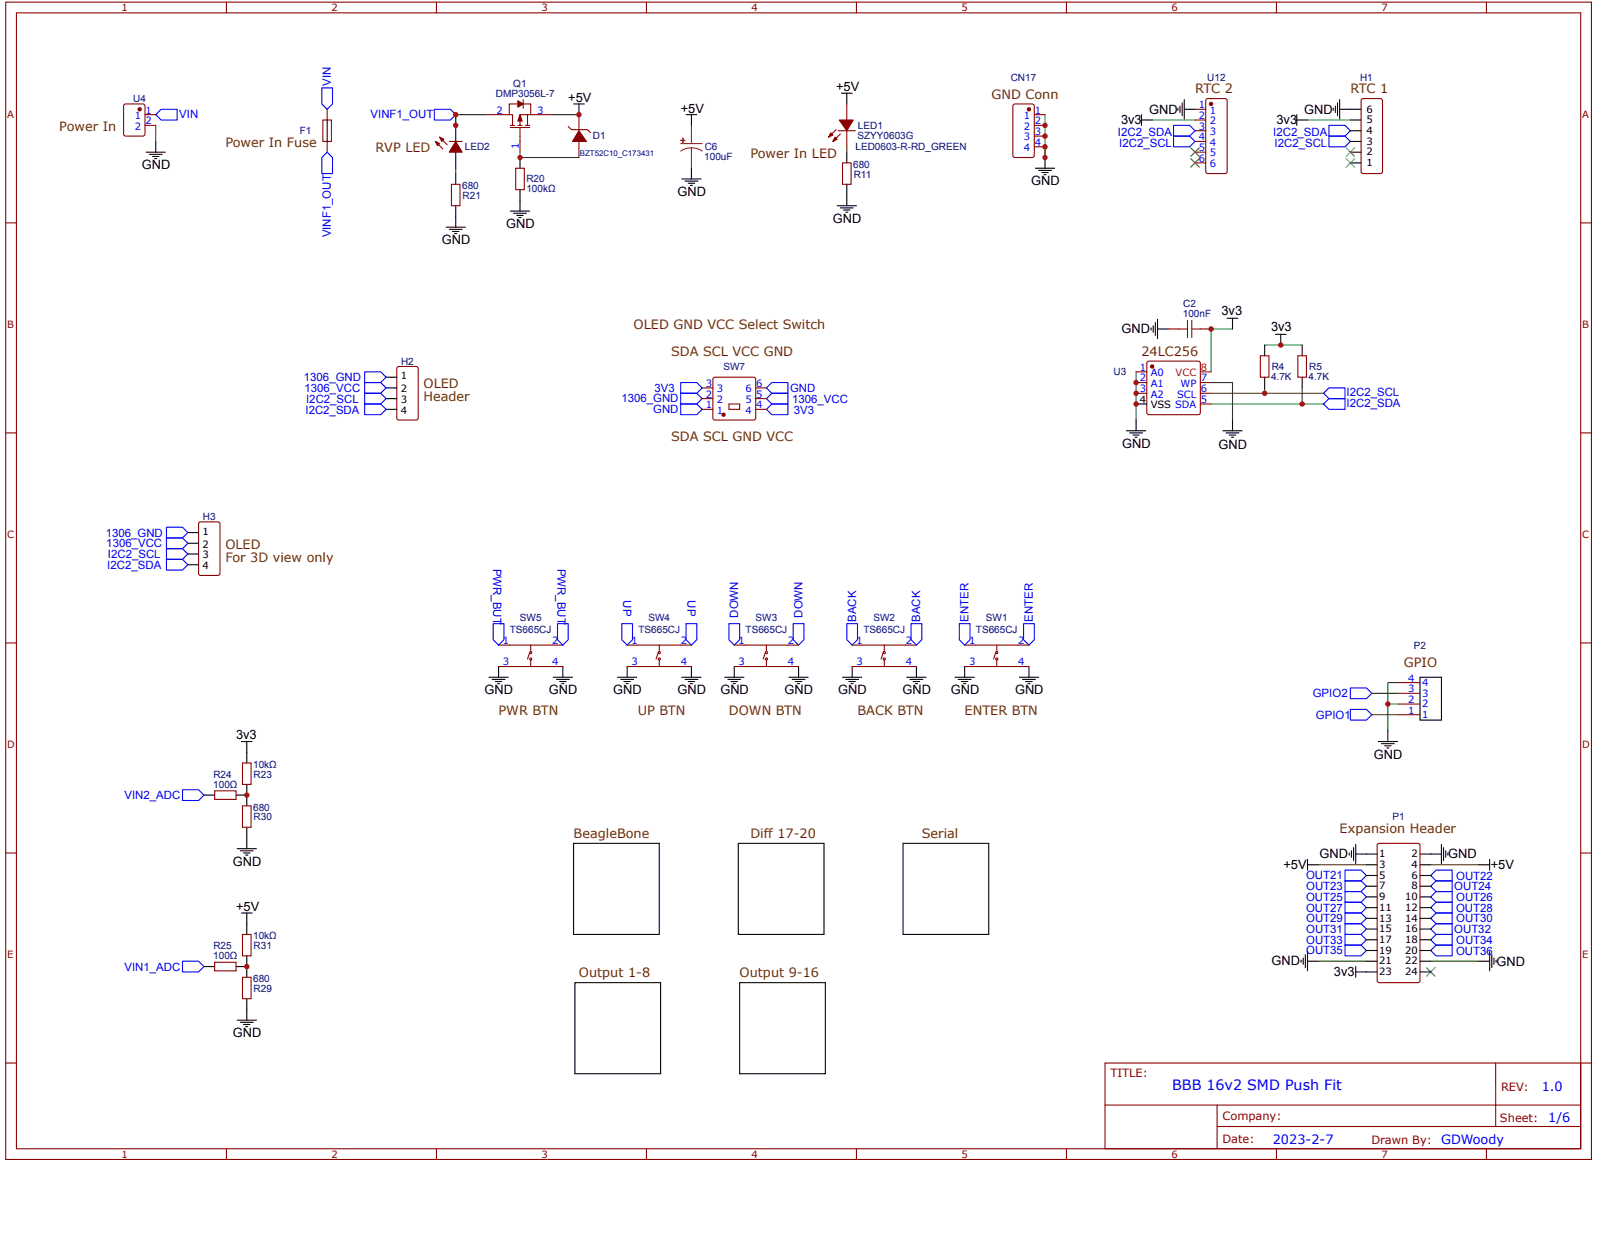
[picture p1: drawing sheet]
<svg xmlns="http://www.w3.org/2000/svg" width="279mm" height="216mm" viewBox="0 0 279 216" stroke-linecap="round" stroke-linejoin="round" font-family="sans-serif">
<g fill="none" stroke="#080" stroke-width=".19">
<path d="M27.2 21.9v2.8M90.9 26.6v.9h10.3M182.7 20v7.5M201.4 21h7.5M228.6 21h7.5M215.5 57.5h-3.8v7.5M198.6 65v8.4M211.7 66.9h3.8v6.5M211.7 70.6h19.7M211.7 68.8h19.7M221.1 67.8v1M221.1 60.3h6.6"/>
<path d="M227.7 67.8v2.8M244.5 119.3h-1.8v8.5M239.8 125h4.7M239.8 121.2h4.7M242.7 123.1h1.8M230.5 151.2h8.4M250.2 151.2h8.4M230.5 168h8.4M250.2 168h8.4"/>
</g>
<g fill="none" stroke="#000" stroke-width=".19">
<path d="M147.1 16.3h1.9M148.1 16.3v1.9M205.9 18.9v.4M206.3 18.5v1.2M206.7 18v2.2M207.1 19.1h1.8M207.1 17.4v3.4M233.1 18.9v.4M233.5 18.5v1.2M233.9 18v2.2M234.2 19.1h3.8M234.2 17.4v3.4"/>
<path d="M25.5 26.6h3.4M26.1 27h2.3M26.7 27.4h1.1M27 27.7h.4M27.2 24.7v1.9M79.7 30.3v1.9M79.7 36v1.8M90.9 27.5v1.9M90.9 33.2v1.8M146.4 36h3.3M146.9 36.3h2.3M147.5 36.7h1.1"/>
<path d="M147.9 37.1h.3M148.1 26.6v1.9M148.1 32.2v3.8M181 29.4h3.4M181.6 29.8h2.2M182.2 30.2h1.1M182.5 30.5h.4M182.7 27.5v1.9M199.6 21h1.8M199.6 20v1.9M226.7 21h1.9M226.7 20v1.9"/>
<path d="M236.1 21h1.9M236.1 28.5h1.9M236.1 26.6h1.9M236.1 24.7h1.9M236.1 22.9h1.9M201.3 57.3v.4M201.6 56.9v1.2M202 56.4v2.2M202.4 57.5h1.9M202.4 55.8v3.4M214.6 55.6h1.8M215.5 55.6v1.9"/>
<path d="M223 58.4h1.9M223.9 58.4v1.9M67.5 65.9h1.9M67.5 67.8h1.9M67.5 69.7h1.9M67.5 71.6h1.9M196.9 75.3h3.4M197.5 75.7h2.3M198.1 76.1h1.1M198.4 76.4h.4M198.6 73.4v1.9M213.8 75.3h3.4"/>
<path d="M214.4 75.7h2.2M214.9 76.1h1.2M215.3 76.4h.4M215.5 73.4v1.9M221.1 60.3v1.9M221.1 65.9v1.9M227.7 60.3v1.9M227.7 65.9v1.9M32.8 93.1h1.9M32.8 95h1.9M32.8 96.9h1.9M32.8 98.7h1.9"/>
<path d="M248.3 118.4h3.7v7.5h-3.7zM35.7 139h1.8M41.3 139h1.8M42.2 129.6h1.9M43.1 129.6v3.8M43.1 137.1v3.8M241 129.6h3.3M241.5 130h2.3M242.1 130.4h1.1M242.5 130.8h.3M242.7 127.8v1.8M41.5 148.4h3.3"/>
<path d="M42 148.7h2.3M42.2 159.6h1.9M42.6 149.1h1.1M43 149.5h.3M43.1 144.6v3.8M43.1 159.6v3.8M100.3 147.4h15v16h-15zM129.1 147.4h15v16h-15zM157.9 147.4h15v16h-15zM228.6 151.2h1.9M228.6 150.2v1.9M235.9 149.1v.4"/>
<path d="M236.3 148.7v1.2M236.7 148.2v2.2M237 149.3h3.8M237 147.6v3.4M238.9 151.2h1.9M238.9 153.1h1.9M238.9 154.9h1.9M238.9 156.8h1.9M238.9 158.7h1.9M248.3 149.3h3.7M248.3 151.2h1.9M248.3 153.1h1.9"/>
<path d="M248.3 154.9h1.9M248.3 156.8h1.9M248.3 158.7h1.9M252 147.6v3.4M252.4 148.2v2.2M252.8 148.7v1.2M253.1 149.1v.4M258.6 151.2h1.9M260.5 150.2v1.9M35.7 169h1.8M41.3 169h1.8M41.5 178.3h3.3"/>
<path d="M42 178.7h2.3M42.6 179.1h1.1M43 179.5h.3M43.1 167.1v3.7M43.1 174.6v3.7M100.5 171.8h15v15.9h-15zM129.3 171.8h15v15.9h-15zM227.5 167.9v.3M227.9 167.5v1.1M228.2 166.9v2.3M228.6 166.4v3.3M228.6 168h1.9"/>
<path d="M237 169v1.8M237 169.9h3.8M238.9 168h1.9M238.9 160.5h1.9M238.9 162.4h1.9M238.9 164.3h1.9M238.9 166.2h1.9M248.3 168h1.9M248.3 169.9h1.9M248.3 160.5h1.9M248.3 162.4h1.9M248.3 164.3h1.9"/>
<path d="M248.3 166.2h1.9M258.6 168h1.9M260.5 166.4v3.3M260.8 166.9v2.3M261.2 167.5v1.1M261.6 167.9v.3"/>
</g>
<g fill="none" stroke="#00f" stroke-width=".19">
<path d="M56.3 15.4h1.8v2.8l-.9 .9-.9-.9zM27.2 20l1-.9h2.8v1.9h-2.8zM205.2 21.9h2.8l.9 1-.9 .9h-2.8zM205.2 23.8h2.8l.9 .9-.9 1h-2.8zM232.4 21.9h2.8l.9 1-.9 .9h-2.8zM232.4 23.8h2.8l.9 .9-.9 1h-2.8zM63.8 65h2.8l.9 .9-.9 1h-2.8zM63.8 66.9h2.8l.9 .9-.9 1h-2.8zM63.8 68.8h2.8l.9 .9-.9 .9h-2.8zM63.8 70.6h2.8l.9 1-.9 .9h-2.8zM231.4 70.6l1-.9h2.8v1.9h-2.8zM231.4 68.8l1-1h2.8v1.9h-2.8z"/>
<path d="M29.1 92.2h2.8l.9 .9-.9 .9h-2.8zM29.1 94h2.8l.9 1-.9 .9h-2.8zM29.1 95.9h2.8l.9 1-.9 .9h-2.8zM29.1 97.8h2.8l.9 .9-.9 1h-2.8zM31.9 138.1h2.8l1 .9-1 .9h-2.8zM236.1 120.3h2.8l.9 .9-.9 .9h-2.8zM236.1 124h2.8l.9 1-.9 .9h-2.8zM235.2 157.7h2.8l.9 1-.9 .9h-2.8zM235.2 155.9h2.8l.9 .9-.9 .9h-2.8zM235.2 154h2.8l.9 .9-.9 1h-2.8zM235.2 152.1h2.8l.9 1-.9 .9h-2.8zM235.2 159.6h2.8l.9 .9-.9 1h-2.8z"/>
<path d="M251.1 155.9h2.8v1.8h-2.8l-.9-.9zM251.1 154h2.8v1.9h-2.8l-.9-1zM251.1 152.1h2.8v1.9h-2.8l-.9-.9zM251.1 157.7h2.8v1.9h-2.8l-.9-.9zM31.9 168h2.8l1 1-1 .9h-2.8zM235.2 161.5h2.8l.9 .9-.9 1h-2.8zM235.2 163.4h2.8l.9 .9-.9 .9h-2.8zM235.2 165.2h2.8l.9 1-.9 .9h-2.8zM250.2 160.5l.9-.9h2.8v1.9h-2.8zM250.2 164.3l.9-.9h2.8v1.8h-2.8zM251.1 161.5h2.8v1.9h-2.8l-.9-1zM251.1 165.2h2.8v1.9h-2.8l-.9-.9z"/>
</g>
<g fill="none" stroke="#800" stroke-width=".19">
<path d="M1 .4h277.3v202.3h-277.3zM2.9 2.2h273.5v198.6h-273.5zM39.6 .4v1.8M76.3 .4v1.8M113 .4v1.8M149.7 .4v1.8M186.5 .4v1.8M223.2 .4v1.8M238 17.4l.4-.2h2.9l.4 .2v.2v12.4v.2l-.4 .1h-2.9h-.2l-.2-.3zM259.9 .4v1.8M1 39h1.9M78.9 32.2h1.5v3.8h-1.5z"/>
<path d="M90.2 29.4h1.5v3.8h-1.5zM99.3 22.1l.6 .6h2.8l.6 .5M101.2 20v2.9M101.2 24.7v2.8M147.3 28.5h1.5v3.7h-1.5zM276.4 39h1.9M204.3 57.5h1.8M209.9 57.5h1.8M1 75.7h1.9M69.6 64.1h3.1l.4 .2v8.8l-.2 .3h-3.1l-.4-.2v-8.8zM220.4 62.2h1.5v3.7h-1.5zM226.9 62.2h1.5v3.7h-1.5z"/>
<path d="M276.4 75.7h1.9M34.9 91.3l3.2-.1 .3 .2 .1 8.8-.2 .3-3.2 .1-.3-.2-.1-8.8zM1 112.4h1.9M244.5 119.3h3.8M276.4 112.4h1.9M37.5 138.3h3.8v1.5h-3.8zM42.4 133.4h1.5v3.7h-1.5zM244.5 125h3.8M244.5 123.1h3.8M244.5 121.2h3.8M1 149.1h1.9M42.4 140.9h1.5v3.7h-1.5z"/>
<path d="M241 147.5l6.9-.1 .3 .2 .1 23.8-.2 .3-6.9 .1-.4-.2v-23.8zM276.4 149.1h1.9M37.5 168.2h3.8v1.5h-3.8zM42.4 170.8h1.5v3.8h-1.5zM42.4 163.4h1.5v3.7h-1.5zM1 185.8h1.9M193.2 185.8h83.2v15h-83.2zM193.2 193.2h83.1M212.8 196.9h63.5M212.8 193.2v7.5M261.5 185.8v11.1M276.4 185.8h1.9"/>
<path d="M39.6 200.8v1.9M76.3 200.8v1.9M113 200.8v1.9M149.7 200.8v1.9M186.5 200.8v1.9M223.2 200.8v1.9M259.9 200.8v1.9"/>
</g>
<g fill="#000">
<path d="M208.2 25.9l1.5 1.5zM209.7 25.9l-1.5 1.5z"/>
<path d="M208.2 27.7l1.5 1.5zM209.7 27.7l-1.5 1.5z"/>
<path d="M235.4 25.9l1.5 1.5zM236.9 25.9l-1.5 1.5z"/>
<path d="M235.4 27.7l1.5 1.5zM236.9 27.7l-1.5 1.5z"/>
<path d="M249.4 169.2l1.5 1.5zM249.4 170.7l1.5-1.5z"/>
</g>
<path d="M208.2 25.9l1.5 1.5M208.2 27.7l1.5 1.5M209.7 25.9l-1.5 1.5M209.7 27.7l-1.5 1.5M235.4 25.9l1.5 1.5M235.4 27.7l1.5 1.5M236.9 25.9l-1.5 1.5M236.9 27.7l-1.5 1.5M249.4 169.2l1.5 1.5M250.9 169.2l-1.5 1.5" fill="none" stroke="#3c3" stroke-width=".19"/>
<path d="M206.1 57.5h1.5M207.6 56v3M208.4 57.5h1.5M208.4 56v3" fill="none" stroke="#a00000" stroke-width=".19"/>
<path d="M101.2 22.9l1.3 1.8h-2.4z" fill="#800"/>
<path d="M177.3 18.2h3.2l.3 .2v8.8l-.1 .3h-3.2l-.4-.1v-8.9zM101.2 22.9l1.3 1.8h-2.4z" fill="none" stroke="#800" stroke-width=".19"/>
<path d="M100.3 18.2h1.9M101.2 18.2v1.8M78 39.7h3.4M79.7 37.8v1.9M89.2 36.9h3.4M89.8 37.3h2.2M90.4 37.7h1.1M90.7 38h.4M90.9 35v1.9M78.6 40.1h2.2M79.1 40.5h1.1M79.5 40.8h.4" fill="none" stroke="#000" stroke-width=".19"/>
<path d="M85.3 20h-5.6v1.9M96.5 20h4.7" fill="none" stroke="#080" stroke-width=".19"/>
<path d="M75.9 19.1h2.8l1 .9-1 1h-2.8zM56.3 27.5l.9-.9 .9 .9v2.8h-1.8z" fill="none" stroke="#00f" stroke-width=".19"/>
<circle cx="179.9" cy="19.1" r=".28" fill="#800"/>
<g fill="none" stroke="#800" stroke-width=".19">
<path d="M57.2 19.1v1.9M57.2 24.7v1.9M180.8 20h1.9M180.8 21.9h1.9M180.8 23.8h1.9M180.8 25.7h1.9M200.6 63.3l.3-.2 8.8 .1 .2 .3-.1 8.8-.3 .2-8.8-.1-.2-.3z"/>
<circle cx="179.9" cy="19.1" r=".28"/>
</g>
<path d="M56.4 21h1.5v3.7h-1.5z" fill="none" stroke="#a00000" stroke-width=".19"/>
<path d="M57.2 21v3.7" fill="none" stroke="#000" stroke-width=".19"/>
<circle cx="201.4" cy="64.1" r=".28" fill="#800"/>
<g fill="none" stroke="#800" stroke-width=".19">
<path d="M21.8 18.2h3.2l.3 .2 .1 5-.2 .3-3.2 .1-.3-.2-.1-5.1zM198.6 65h1.9M198.6 66.9h1.9M198.6 68.8h1.9M209.9 66.9h1.8M209.9 68.8h1.8M209.9 70.6h1.8"/>
<circle cx="201.4" cy="64.1" r=".28"/>
</g>
<path d="M198.6 70.6h1.9" fill="none" stroke="#000" stroke-width=".19"/>
<path d="M209.9 65h1.8" fill="none" stroke="#f00" stroke-width=".19"/>
<circle cx="24.4" cy="19.1" r=".28" fill="#800"/>
<g fill="none" stroke="#800" stroke-width=".19">
<path d="M210.9 17.4l.3-.2h3l.3 .2 .1 .2v12.4l-.1 .2-.3 .1h-3h-.2l-.2-.3zM25.4 20h1.8M25.4 21.9h1.8"/>
<circle cx="24.4" cy="19.1" r=".28"/>
</g>
<circle cx="211.7" cy="18.2" r=".28" fill="#800"/>
<g fill="none" stroke="#800" stroke-width=".19">
<path d="M208.9 19.1h1.9M208.9 21h1.9M208.9 22.9h1.9M208.9 24.7h1.9M208.9 26.6h1.9M208.9 28.5h1.9"/>
<circle cx="211.7" cy="18.2" r=".28"/>
</g>
<path d="M146.7 21h2.5l-1.1 1.9z" fill="#800"/>
<path d="M148.1 18.2v2.8M146.2 22.7l-1.3 1.3M146.6 22.9h3M146.7 21h2.5l-1.1 1.9zM146.9 23.4l-1.3 1.3M148.1 22.9v2.8" fill="none" stroke="#800" stroke-width=".19"/>
<path d="M145.2 23.2l.4 .4-.7 .4z" fill="#800"/>
<path d="M145.2 23.2l.4 .4-.7 .4z" fill="none" stroke="#800" stroke-width=".19"/>
<path d="M146 24l.4 .4-.8 .3z" fill="#800"/>
<g fill="none" stroke="#800" stroke-width=".19">
<path d="M146 24l.4 .4-.8 .3zM87.2 112.8h11.2M87.2 116.5h11.2M92.6 114.1l-.4 1.1M92.8 112.8v1.1M92.8 115.4v1.1M109.7 112.8h11.2M109.7 116.5h11.2M115.1 114.1l-.4 1.1M115.3 112.8v1.1M115.3 115.4v1.1M128.4 112.8h11.2"/>
<path d="M128.4 116.5h11.2M133.8 114.1l-.4 1.1M134 112.8v1.1M134 115.4v1.1M149 112.8h11.2M149 116.5h11.2M154.4 114.1l-.3 1.1M154.6 112.8v1.1M154.6 115.4v1.1M168.7 112.8h11.2M168.7 116.5h11.2M174.1 114.1l-.4 1.1"/>
<path d="M174.3 112.8v1.1M174.3 115.4v1.1"/>
<circle cx="92.8" cy="114.1" r=".19"/>
<circle cx="92.8" cy="115.2" r=".19"/>
<circle cx="115.3" cy="114.1" r=".19"/>
<circle cx="115.3" cy="115.2" r=".19"/>
<circle cx="134" cy="114.1" r=".19"/>
<circle cx="134" cy="115.2" r=".19"/>
<circle cx="154.6" cy="114.1" r=".19"/>
<circle cx="154.6" cy="115.2" r=".19"/>
<circle cx="174.3" cy="114.1" r=".19"/>
<circle cx="174.3" cy="115.2" r=".19"/>
</g>
<path d="M148.1 25.7v.9" fill="none" stroke="#080" stroke-width=".19"/>
<path d="M86.2 109h1.9v2.8l-.9 1-1-1zM97.5 109h1.8v2.8l-.9 1-.9-1zM108.7 109h1.9v2.8l-.9 1-1-1zM120 109h1.8v2.8l-.9 1-.9-1zM127.4 109h1.9v2.8l-.9 1-1-1zM138.7 109h1.9v2.8l-1 1-.9-1zM148.1 109h1.8v2.8l-.9 1-.9-1zM159.3 109h1.9v2.8l-1 1-.9-1zM167.7 109h1.9v2.8l-.9 1-1-1zM179 109h1.8v2.8l-.9 1-.9-1z" fill="none" stroke="#00f" stroke-width=".19"/>
<g fill="none" stroke="#000" stroke-width=".19">
<path d="M85.5 118.4h3.4M86 118.8h2.3M86.6 119.1h1.1M87 119.5h.4M87.2 116.5v1.9M96.7 118.4h3.4M97.3 118.8h2.2M97.9 119.1h1.1M98.2 119.5h.4M98.4 116.5v1.9M108 118.4h3.3M108.5 118.8h2.3"/>
<path d="M109.1 119.1h1.1M109.5 119.5h.3M109.7 116.5v1.9M119.2 118.4h3.4M119.8 118.8h2.2M120.3 119.1h1.2M120.7 119.5h.4M120.9 116.5v1.9M126.7 118.4h3.4M127.3 118.8h2.2M127.8 119.1h1.1M128.2 119.5h.4"/>
<path d="M128.4 116.5v1.9M137.9 118.4h3.4M138.5 118.8h2.3M139.1 119.1h1.1M139.4 119.5h.4M139.6 116.5v1.9M147.3 118.4h3.4M147.9 118.8h2.2M148.4 119.1h1.2M148.8 119.5h.4M149 116.5v1.9M158.5 118.4h3.4"/>
<path d="M159.1 118.8h2.3M159.7 119.1h1.1M160 119.5h.4M160.2 116.5v1.9M167 118.4h3.3M167.5 118.8h2.3M168.1 119.1h1.1M168.5 119.5h.3M168.7 116.5v1.9M178.2 118.4h3.4M178.8 118.8h2.2M179.3 119.1h1.2"/>
<path d="M179.7 119.5h.4M179.9 116.5v1.9"/>
</g>
<path d="M119 25.1h3.8M120.9 25.9h.8l1.1 .5M120.9 25.9l-1.2 .1-.7 .4M120.9 21.9v3.2M120.9 25.9v3.5" fill="none" stroke="#8d2323" stroke-width=".19"/>
<path d="M119 24.5l.8 .1z" fill="#8d2323"/>
<path d="M119 24.5l.8 .1z" fill="none" stroke="#8d2323" stroke-width=".19"/>
<path d="M119.4 24.2v.7z" fill="#8d2323"/>
<path d="M119.4 24.2v.7z" fill="none" stroke="#8d2323" stroke-width=".19"/>
<path d="M119.2 31.3h3.4M119.8 31.7h2.2M120 20h1.8M120.3 32h1.2M120.7 32.4h.4M120.9 20v1.9M120.9 29.4v1.9" fill="none" stroke="#000" stroke-width=".19"/>
<path d="M90.9 20l.4 1.2h-.8z" fill="#800"/>
<path d="M90.9 20l.4 1.2h-.8z" fill="none" stroke="#800" stroke-width=".19"/>
<path d="M90.5 17.6l1 .6-1 .5z" fill="#800"/>
<g fill="none" stroke="#800" stroke-width=".19">
<path d="M90.5 17.6l1 .6-1 .5zM90.5 18.2h-1.5v1.8h.6v1.9M91.5 18.2h1.3v1.8h-1.9v1.9M91.5 17.4v1.5M85.3 20h3.7M89.2 22.3h3.4M89.2 21.9h.8M90.5 21.9h.8M90.9 22.3v1.5M90.9 24.7v1.9M91.9 21.9h.7M92.2 20v1.9"/>
<path d="M92.8 20h3.7M122.8 67.8h1.8M122.8 69.7h1.8M122.8 71.6h1.8M127.4 70.6h1.9v1h-1.9zM132.1 67.8h1.9M132.1 69.7h1.9M132.1 71.6h1.9"/>
</g>
<path d="M90.9 23.8v.9" fill="none" stroke="#600" stroke-width=".19"/>
<path d="M119 66.9h2.8l1 .9-1 1h-2.8zM119 70.6h2.8l1 1-1 .9h-2.8zM119 68.8h2.8l1 .9-1 .9h-2.8zM134 67.8l.9-.9h2.9v1.9h-2.9zM134 69.7l.9-.9h2.9v1.8h-2.9zM134.9 70.6h2.9v1.9h-2.9l-.9-.9z" fill="none" stroke="#00f" stroke-width=".19"/>
<circle cx="126.5" cy="72.5" r=".28" fill="#800"/>
<g fill="none" stroke="#800" stroke-width=".19">
<path d="M124.7 66.1l.3-.2 6.9 .1 .2 .3v6.9l-.3 .2h-7l-.2-.3z"/>
<circle cx="126.5" cy="72.5" r=".28"/>
</g>
<path d="M79.7 21.9v2.8M79.7 26.6v2.8" fill="none" stroke="#000" stroke-width=".19"/>
<path d="M79.7 24.7l1.1 1.9h-2.2z" fill="#800"/>
<path d="M76.1 24.7l1.3 1.3M76.9 24l1.3 1.3M79.7 24.7l1.1 1.9h-2.2z" fill="none" stroke="#800" stroke-width=".19"/>
<path d="M76.9 24l.7 .4-.4 .3z" fill="#800"/>
<path d="M76.9 24l.7 .4-.4 .3z" fill="none" stroke="#800" stroke-width=".19"/>
<path d="M76.1 24.7l.8 .4-.4 .4z" fill="#800"/>
<path d="M76.1 24.7l.8 .4-.4 .4zM78.6 24.7h2.2" fill="none" stroke="#800" stroke-width=".19"/>
<path d="M79.7 20v1.9M79.7 29.4v.9" fill="none" stroke="#080" stroke-width=".19"/>
<g fill="#c00">
<circle cx="211.7" cy="57.5" r=".47"/>
<circle cx="221.1" cy="68.8" r=".47"/>
<circle cx="227.7" cy="70.6" r=".47"/>
<circle cx="223.9" cy="60.3" r=".47"/>
<circle cx="198.6" cy="70.6" r=".47"/>
<circle cx="198.6" cy="68.8" r=".47"/>
<circle cx="198.6" cy="66.9" r=".47"/>
<circle cx="242.7" cy="123.1" r=".47"/>
<circle cx="43.1" cy="169" r=".47"/>
<circle cx="43.1" cy="139" r=".47"/>
<circle cx="182.7" cy="21.9" r=".47"/>
<circle cx="182.7" cy="23.8" r=".47"/>
<circle cx="182.7" cy="25.7" r=".47"/>
<circle cx="182.7" cy="27.5" r=".47"/>
<circle cx="90.9" cy="27.5" r=".47"/>
<circle cx="101.2" cy="20" r=".47"/>
<circle cx="79.7" cy="20" r=".47"/>
<circle cx="79.7" cy="21.9" r=".47"/>
</g>
<text font-size="2.5" fill="#00f" x="204.9" y="190.6">BBB 16v2 SMD Push Fit</text>
<g font-size="2.2">
<text x="99.3" y="17.8">+5V</text>
<text x="146.2" y="15.9">+5V</text>
<text x="119" y="19.7">+5V</text>
<text x="196" y="21.7">3v3</text>
<text x="200.9" y="19.9">GND</text>
<text x="223.2" y="21.7">3v3</text>
<text x="228" y="19.9">GND</text>
<text x="24.8" y="29.6">GND</text>
<text x="118.5" y="34.3">GND</text>
<text x="180.3" y="32.4">GND</text>
<text x="88.5" y="39.9">GND</text>
<text x="145.6" y="39">GND</text>
<text x="77.2" y="42.7">GND</text>
<text x="196.1" y="58.3">GND</text>
<text x="213.6" y="55">3v3</text>
<text x="222.2" y="57.9">3v3</text>
<text x="196.2" y="78.3">GND</text>
<text x="213.1" y="78.6">GND</text>
<text x="84.7" y="121.4">GND</text>
<text x="96" y="121.4">GND</text>
<text x="107.2" y="121.4">GND</text>
<text x="118.5" y="121.4">GND</text>
<text x="126" y="121.4">GND</text>
<text x="137.2" y="121.4">GND</text>
<text x="146.6" y="121.4">GND</text>
<text x="157.8" y="121.4">GND</text>
<text x="166.2" y="121.4">GND</text>
<text x="177.5" y="121.4">GND</text>
<text x="41.3" y="129.3">3v3</text>
<text x="240.2" y="132.6">GND</text>
<text x="40.7" y="151.4">GND</text>
<text x="224.4" y="151.9">+5V</text>
<text x="230.7" y="150.1">GND</text>
<text x="253.2" y="150.1">GND</text>
<text x="260.6" y="151.9">+5V</text>
<text x="41.3" y="159.2">+5V</text>
<text x="222.3" y="168.8">GND</text>
<text x="233.2" y="170.7">3v3</text>
<text x="261.6" y="168.8">GND</text>
<text x="40.7" y="181.3">GND</text>
</g>
<g font-size="2.2" fill="#630">
<text x="173.3" y="17.2">GND Conn</text>
<text x="208.9" y="16.3">RTC 2</text>
<text x="236.1" y="16.3">RTC 1</text>
<text x="10.4" y="22.9">Power In</text>
<text x="39.4" y="25.7">Power In Fuse</text>
<text x="65.6" y="26.6">RVP LED</text>
<text x="131.2" y="27.5">Power In LED</text>
<text x="110.8" y="57.5">OLED GND VCC Select Switch</text>
<text x="117.3" y="62.2">SDA SCL VCC GND</text>
<text x="199.6" y="62.2">24LC256</text>
<text x="74.1" y="67.8">OLED</text>
<text x="74.1" y="70.1">Header</text>
<text x="117.3" y="77.2">SDA SCL GND VCC</text>
<text x="39.4" y="95.9">OLED</text>
<text x="39.4" y="98.2">For 3D view only</text>
<text x="245.5" y="116.5">GPIO</text>
<text x="87.2" y="125">PWR BTN</text>
<text x="111.5" y="125">UP BTN</text>
<text x="127.4" y="125">DOWN BTN</text>
<text x="149.9" y="125">BACK BTN</text>
<text x="168.7" y="125">ENTER BTN</text>
<text x="100.3" y="146.5">BeagleBone</text>
<text x="131.2" y="146.5">Diff 17-20</text>
<text x="161.2" y="146.5">Serial</text>
<text x="234.2" y="145.6">Expansion Header</text>
<text x="101.2" y="170.8">Output 1-8</text>
<text x="129.3" y="170.8">Output 9-16</text>
</g>
<g font-size="2.2" fill="#00f">
<text x="269.6" y="190.8">1.0</text>
<text x="270.7" y="196.2">1/6</text>
<text x="222.5" y="200">2023-2-7</text>
</g>
<g font-size="2" fill="#00f">
<text x="57.9" y="15" transform="rotate(-90 57.9 15)">VIN</text>
<text x="31.3" y="20.7">VIN</text>
<text x="64.8" y="20.7">VINF1_OUT</text>
<text x="195.5" y="23.8">I2C2_SDA</text>
<text x="222.6" y="23.8">I2C2_SDA</text>
<text x="195.7" y="25.7">I2C2_SCL</text>
<text x="222.9" y="25.7">I2C2_SCL</text>
<text x="57.9" y="41.5" transform="rotate(-90 57.9 41.5)">VINF1_OUT</text>
<text x="53.1" y="66.7">1306_GND</text>
<text x="53.2" y="68.5">1306_VCC</text>
<text x="53.5" y="70.4">I2C2_SCL</text>
<text x="108.6" y="70.3">1306_GND</text>
<text x="114.4" y="68.5">3V3</text>
<text x="138.1" y="68.6">GND</text>
<text x="138.5" y="70.5">1306_VCC</text>
<text x="235.4" y="71.2">I2C2_SDA</text>
<text x="235.4" y="69.3">I2C2_SCL</text>
<text x="53.4" y="72.3">I2C2_SDA</text>
<text x="114.2" y="72.3">GND</text>
<text x="138.8" y="72.3">3V3</text>
<text x="18.5" y="93.8">1306_GND</text>
<text x="18.6" y="95.7">1306_VCC</text>
<text x="18.8" y="99.5">I2C2_SDA</text>
<text x="18.9" y="97.6">I2C2_SCL</text>
<text x="86.2" y="99.4" transform="rotate(90 86.2 99.4)">PWR_BUT</text>
<text x="97.5" y="99.4" transform="rotate(90 97.5 99.4)">PWR_BUT</text>
<text x="108.9" y="104.9" transform="rotate(90 108.9 104.9)">UP</text>
<text x="120.2" y="104.9" transform="rotate(90 120.2 104.9)">UP</text>
<text x="129.1" y="108" transform="rotate(-90 129.1 108)">DOWN</text>
<text x="140.3" y="108" transform="rotate(-90 140.3 108)">DOWN</text>
<text x="149.7" y="108.7" transform="rotate(-90 149.7 108.7)">BACK</text>
<text x="160.9" y="108.7" transform="rotate(-90 160.9 108.7)">BACK</text>
<text x="169.3" y="108.7" transform="rotate(-90 169.3 108.7)">ENTER</text>
<text x="180.6" y="108.7" transform="rotate(-90 180.6 108.7)">ENTER</text>
<text x="229.5" y="121.9">GPIO2</text>
<text x="230.1" y="125.7">GPIO1</text>
<text x="21.8" y="139.7">VIN2_ADC</text>
<text x="228.4" y="153.7">OUT21</text>
<text x="228.4" y="155.6">OUT23</text>
<text x="254.3" y="155.6">OUT24</text>
<text x="254.6" y="153.8">OUT22</text>
<text x="228.4" y="159.4">OUT27</text>
<text x="228.4" y="157.5">OUT25</text>
<text x="228.4" y="161.2">OUT29</text>
<text x="254.6" y="159.4">OUT28</text>
<text x="254.6" y="161.2">OUT30</text>
<text x="254.6" y="157.5">OUT26</text>
<text x="228.4" y="165">OUT33</text>
<text x="228.4" y="166.9">OUT35</text>
<text x="228.4" y="163.1">OUT31</text>
<text x="254.3" y="163.1">OUT32</text>
<text x="254.6" y="166.9">OUT36</text>
<text x="254.6" y="165">OUT34</text>
<text x="21.8" y="169.7">VIN1_ADC</text>
</g>
<g font-size="2" fill="#800">
<text x="194.1" y="188.3">TITLE:</text>
<text x="262.4" y="190.8">REV:</text>
<text x="213.7" y="195.8">Company:</text>
<text x="262.3" y="196.1">Sheet:</text>
<text x="213.7" y="199.9">Date:</text>
<text x="239.8" y="199.9">Drawn By: GDWoody</text>
</g>
<g font-size="1.7" fill="#800">
<text x="21.2" y="2">1</text>
<text x="57.9" y="2">2</text>
<text x="94.7" y="2">3</text>
<text x="131.4" y="2">4</text>
<text x="168.1" y="2">5</text>
<text x="204.8" y="2">6</text>
<text x="241.5" y="2">7</text>
<text x="1.3" y="20.6">A</text>
<text x="276.7" y="20.6">A</text>
<text x="1.3" y="57.3">B</text>
<text x="276.7" y="57.3">B</text>
<text x="1.3" y="94">C</text>
<text x="276.7" y="94">C</text>
<text x="1.3" y="130.8">D</text>
<text x="276.7" y="130.8">D</text>
<text x="1.3" y="167.5">E</text>
<text x="276.7" y="167.5">E</text>
<text x="21.2" y="202.4">1</text>
<text x="57.9" y="202.4">2</text>
<text x="94.7" y="202.4">3</text>
<text x="131.4" y="202.4">4</text>
<text x="168.1" y="202.4">5</text>
<text x="204.8" y="202.4">6</text>
<text x="241.5" y="202.4">7</text>
</g>
<g font-size="1.7" fill="#000080">
<text x="23.3" y="17.9">U4</text>
<text x="86.7" y="16.9">DMP3056L-7</text>
<text x="89.8" y="15.2">Q1</text>
<text x="176.7" y="14.1">CN17</text>
<text x="211.1" y="14.1">U12</text>
<text x="237.8" y="14.1">H1</text>
<text x="52.4" y="23.4">F1</text>
<text x="150" y="22.5">LED1</text>
<text x="81.3" y="26.3">LED2</text>
<text x="103.7" y="24.4">D1</text>
<text x="123.1" y="28">100uF</text>
<text x="123.2" y="26.3">C6</text>
<text x="149.2" y="29.3">680</text>
<text x="149.6" y="26.3">LED0603-R-RD_GREEN</text>
<text x="149.9" y="24.3">SZYY0603G</text>
<text x="80.8" y="33.1">680</text>
<text x="80.9" y="34.8">R21</text>
<text x="92" y="33.6">100kΩ</text>
<text x="92" y="31.9">R20</text>
<text x="149.3" y="31">R11</text>
<text x="206.9" y="53.7">C2</text>
<text x="206.8" y="55.5">100nF</text>
<text x="70.1" y="63.7">H2</text>
<text x="126.5" y="64.7">SW7</text>
<text x="194.7" y="65.6">U3</text>
<text x="222.3" y="64.7">R4</text>
<text x="228.9" y="64.7">R5</text>
<text x="222.2" y="66.4">4.7K</text>
<text x="228.8" y="66.4">4.7K</text>
<text x="35.5" y="90.9">H3</text>
<text x="89.1" y="110.6">TS665CJ</text>
<text x="90.9" y="108.5">SW5</text>
<text x="111.6" y="110.6">TS665CJ</text>
<text x="113.4" y="108.5">SW4</text>
<text x="130.4" y="110.6">TS665CJ</text>
<text x="132.1" y="108.5">SW3</text>
<text x="151" y="110.6">TS665CJ</text>
<text x="152.7" y="108.5">SW2</text>
<text x="170.6" y="110.6">TS665CJ</text>
<text x="172.4" y="108.5">SW1</text>
<text x="247.2" y="113.4">P2</text>
<text x="37.3" y="137.7">100Ω</text>
<text x="37.3" y="136">R24</text>
<text x="44.3" y="134.3">10kΩ</text>
<text x="44.3" y="136">R23</text>
<text x="44.3" y="141.7">680</text>
<text x="44.4" y="143.4">R30</text>
<text x="243.5" y="143.4">P1</text>
<text x="37.3" y="167.7">100Ω</text>
<text x="37.3" y="166">R25</text>
<text x="44.3" y="164.2">10kΩ</text>
<text x="44.3" y="165.9">R31</text>
<text x="44.3" y="171.7">680</text>
<text x="44.4" y="173.4">R29</text>
</g>
<g font-size="1.7" fill="#00f">
<text x="23.5" y="20.8">1</text>
<text x="23.5" y="22.7">2</text>
<text x="25.4" y="19.9">1</text>
<text x="25.4" y="21.7">2</text>
<text x="86.8" y="19.9">2</text>
<text x="93.9" y="19.9">3</text>
<text x="179" y="20.8">1</text>
<text x="179" y="22.7">2</text>
<text x="180.9" y="19.9">1</text>
<text x="180.9" y="21.7">2</text>
<text x="180.9" y="23.6">3</text>
<text x="209.6" y="18.9">1</text>
<text x="209.6" y="20.8">2</text>
<text x="209.6" y="22.7">3</text>
<text x="211.5" y="19.9">1</text>
<text x="211.5" y="21.7">2</text>
<text x="211.5" y="23.6">3</text>
<text x="90.7" y="26" transform="rotate(-90 90.7 26)">1</text>
<text x="179" y="24.5">3</text>
<text x="179" y="26.4">4</text>
<text x="180.9" y="25.5">4</text>
<text x="209.6" y="24.5">4</text>
<text x="209.6" y="26.4">5</text>
<text x="209.6" y="28.3">6</text>
<text x="211.5" y="25.5">4</text>
<text x="211.5" y="27.4">5</text>
<text x="211.5" y="29.2">6</text>
<text x="199.3" y="64.8">1</text>
<text x="201.2" y="65.8">A0</text>
<text x="123.4" y="67.6">3</text>
<text x="123.4" y="69.5">2</text>
<text x="123.4" y="71.4">1</text>
<text x="125.3" y="68.6">3</text>
<text x="125.3" y="70.4">2</text>
<text x="130.3" y="68.6">6</text>
<text x="130.3" y="70.4">5</text>
<text x="132.2" y="67.6">6</text>
<text x="132.2" y="69.5">5</text>
<text x="132.2" y="71.4">4</text>
<text x="199.3" y="66.7">2</text>
<text x="199.3" y="68.6">3</text>
<text x="201.2" y="67.6">A1</text>
<text x="201.2" y="69.5">A2</text>
<text x="205.8" y="69.5">SCL</text>
<text x="206.4" y="67.6">WP</text>
<text x="210" y="70.4">5</text>
<text x="210" y="68.6">6</text>
<text x="210" y="66.7">7</text>
<text x="125.3" y="72.3">1</text>
<text x="130.3" y="72.3">4</text>
<text x="87.9" y="112.6">1</text>
<text x="96.5" y="112.6">2</text>
<text x="110.4" y="112.6">1</text>
<text x="119" y="112.6">2</text>
<text x="129.1" y="112.6">1</text>
<text x="137.8" y="112.6">2</text>
<text x="149.8" y="112.6">1</text>
<text x="158.4" y="112.6">2</text>
<text x="169.4" y="112.6">1</text>
<text x="178" y="112.6">2</text>
<text x="87.9" y="116.3">3</text>
<text x="96.5" y="116.3">4</text>
<text x="110.4" y="116.3">3</text>
<text x="119" y="116.3">4</text>
<text x="129.1" y="116.3">3</text>
<text x="137.8" y="116.3">4</text>
<text x="149.8" y="116.3">3</text>
<text x="158.4" y="116.3">4</text>
<text x="169.4" y="116.3">3</text>
<text x="178" y="116.3">4</text>
<text x="246.2" y="119.1">4</text>
<text x="248.7" y="119.9">4</text>
<text x="246.2" y="124.8">1</text>
<text x="246.2" y="122.9">2</text>
<text x="246.2" y="121">3</text>
<text x="248.7" y="125.5">1</text>
<text x="248.7" y="123.6">2</text>
<text x="248.7" y="121.8">3</text>
</g>
<g font-size="1.7">
<text x="238.9" y="23.4">4</text>
<text x="238.9" y="21.5">5</text>
<text x="238.9" y="19.7">6</text>
<text x="238.9" y="29">1</text>
<text x="238.9" y="27.2">2</text>
<text x="238.9" y="25.3">3</text>
<text x="70.1" y="66.3">1</text>
<text x="70.1" y="68.6">2</text>
<text x="70.1" y="70.4">3</text>
<text x="199.3" y="70.4">4</text>
<text x="201.2" y="71.4">VSS SDA</text>
<text x="70.1" y="72.3">4</text>
<text x="35.4" y="93.5">1</text>
<text x="35.4" y="95.7">2</text>
<text x="35.4" y="97.6">3</text>
<text x="35.4" y="99.5">4</text>
<text x="241.2" y="149.9">1</text>
<text x="246.8" y="149.9">2</text>
<text x="241.2" y="151.7">3</text>
<text x="241.2" y="153.6">5</text>
<text x="241.2" y="155.5">7</text>
<text x="246.8" y="151.7">4</text>
<text x="246.8" y="153.6">6</text>
<text x="246.8" y="155.5">8</text>
<text x="241.2" y="157.4">9</text>
<text x="241.2" y="159.2">11</text>
<text x="241.2" y="161.1">13</text>
<text x="245.7" y="157.4">10</text>
<text x="245.7" y="159.2">12</text>
<text x="245.7" y="161.1">14</text>
<text x="241.2" y="163">15</text>
<text x="241.2" y="164.9">17</text>
<text x="241.2" y="166.7">19</text>
<text x="245.7" y="163">16</text>
<text x="245.7" y="164.9">18</text>
<text x="245.7" y="166.7">20</text>
<text x="241.2" y="168.6">21</text>
<text x="241.2" y="170.5">23</text>
<text x="245.7" y="168.6">22</text>
<text x="245.7" y="170.5">24</text>
</g>
<g font-size="1.7" fill="#f00">
<text x="205.5" y="65.8">VCC</text>
<text x="210" y="64.8">8</text>
</g>
<text font-size="1.4" fill="#000080" x="101.4" y="27.2">BZT52C10_C173431</text>
</svg>
